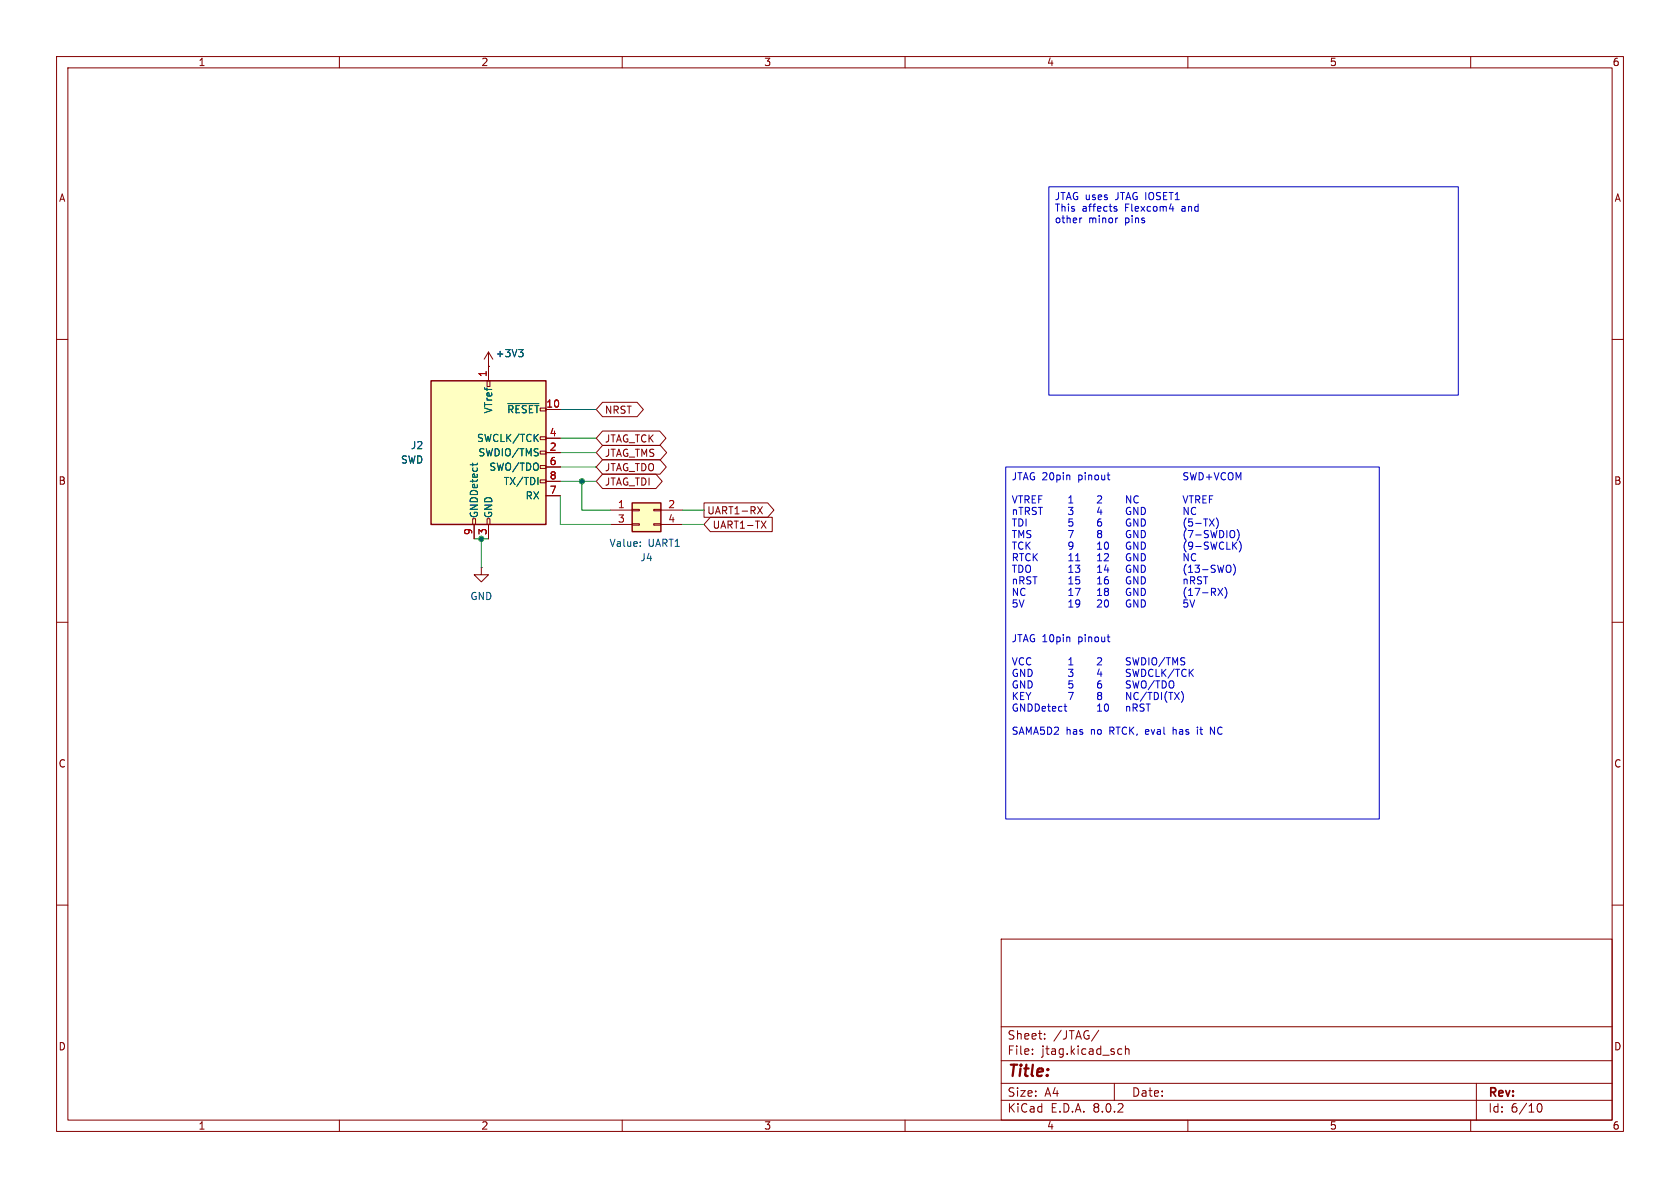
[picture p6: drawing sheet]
<svg xmlns="http://www.w3.org/2000/svg" width="297mm" height="210mm" viewBox="0 0 297 210" stroke-linecap="round" stroke-linejoin="round" font-family="sans-serif">
<g fill="none" stroke="#840000" stroke-width=".18">
<path d="M10 10h277v190h-277zM12 12h273v186h-273zM60 10v2M110 10v2M160 10v2M210 10v2M260 10v2M10 60h2M285 60h2M10 110h2M85.1 100.3v1.3h1.3l-1.3 1.3-1.3-1.3h1.3M85.1 100.3h.1"/>
<path d="M285 110h2M10 160h2M285 160h2M177 166h108v32h-108zM60 198v2M110 198v2M160 198v2M177 194.5h108M177 191.5h108M177 187.5h108M177 181.5h108M182.5 186.3v.1"/>
<path d="M182.5 185.5v.1M184.7 183.6v.1M184.7 182.8v.1M194.2 182.1l-1.2 2M197 191.5v3M197.9 185.4l.4 .1M198.3 186.3l-.4 .1M199 185.5l.2-.1 .3 .1 .1 .9M199 184.9v1.5M210 198v2M260 198v2M261 191.5v6.5"/>
<path d="M271.7 195.7l.2-.5 .2-.1a.8 .8 0 0 1 .5 .7 .8 .8 0 0 1-.5 .8l-.2-.1-.2-.5"/>
</g>
<path d="M111.8 88.9h5v5.1h-5z" fill="#ffffc2"/>
<path d="M86.4 64.8h.1M86.4 62.2l-.8 1.3M86.4 62.2v2.6M86.4 62.2l.7 1.3M107.9 90.2h3.9M107.9 92.7h3.9M111.8 92.6h1.2v.2h-1.2zM111.8 90h1.2v.3h-1.2zM115.6 92.6h1.2v.2h-1.2zM115.6 90h1.2v.3h-1.2zM116.8 90.2h3.8M116.8 92.7h3.8" fill="none" stroke="#840000" stroke-width=".18"/>
<path d="M111.8 88.9h5v5.1h-5z" fill="none" stroke="#840000" stroke-width=".25"/>
<path d="M91.7 61.8h.8l-.5 .5M92.2 62.3l.3 .2v.3l-.3 .3M113.2 96.5v.1M113.2 95.8v.1" fill="none" stroke="#006464" stroke-width=".18"/>
<path d="M76.2 67.3h20.3v25.4h-20.3z" fill="#ffffc2"/>
<path d="M76.2 67.3h20.3v25.4h-20.3z" fill="none" stroke="#840000" stroke-width=".25"/>
<g fill="none" stroke="#840000" stroke-width=".18">
<path d="M86.1 67.3h.5v1h-.5zM86.4 64.8h.1M86.4 64.8v2.5M95.5 77.2h1v.5h-1zM95.5 79.8h1v.5h-1zM96.5 72.4h2.6M96.5 77.5h2.6M106.5 76.2h10.1l1.1 1.3-1.1 1.2h-10.1l-1.1-1.2zM106.5 78.7h10.2l1.2 1.3-1.2 1.3h-10.2l-1.1-1.3zM106.5 71.1h6.1l1.1 1.3-1.1 1.3h-6.1l-1.1-1.3zM83.6 91.7h.5v1h-.5zM83.8 92.7v2.6"/>
<path d="M86.1 91.7h.5v1h-.5zM86.4 92.7v2.6M95.5 82.3h1v.5h-1zM95.5 84.8h1v.5h-1zM96.5 80h2.6M96.5 82.6h2.6M96.5 87.6h2.6M96.5 85.1h2.6M106.5 81.3h10.2l1.1 1.3-1.1 1.2h-10.2l-1.1-1.2zM106.5 83.8h9.5l1.1 1.3-1.1 1.3h-9.5l-1.1-1.3zM124.5 88.9h11.2l1.1 1.3-1.1 1.2h-11.2zM125.6 91.4h10.9v2.6h-10.9l-1.1-1.3z"/>
<path d="M133.9 89.6l.9 1.2M134.6 92.1l.8 1.3M134.8 89.6l-.9 1.2M135.4 92.1l-.8 1.3"/>
</g>
<path d="M89.8 71.3h5.5M91.7 61.8h.8l-.5 .5M92.2 62.3l.3 .2v.3l-.3 .3M83.6 81.9v.4M84.4 81.9l-.1 .2M95.1 84.4v1.3" fill="none" stroke="#006464" stroke-width=".18"/>
<g fill="none" stroke="#0000c2" stroke-width=".18">
<path d="M185.4 33h72.4v36.9h-72.4zM191.3 38.5l-.3 .1M197 36.9l.5 .2-.1 .2h-.3M197 36.6h.4M197.5 38.5h.1M206.7 36.9h.8M207.3 36.5v.8M177.8 82.6h66v62.2h-66zM189 84l.1 .2v.6M199.1 98.4a.51 .51 0 0 0 .2 .6 .51 .51 0 0 0 .6 0v-.4h-.2M199.8 89.7a.59 .59 0 0 0-.7 .6 .59 .59 0 0 0 .7 .6l.1-.5h-.2M199.8 91.8a.59 .59 0 0 0-.7 .6 .59 .59 0 0 0 .7 .5l.1-.4h-.2"/>
<path d="M199.9 87.6v1.3l-.7-1.3v1.3M200.4 93.8l.8 1.2v-1.2M201.2 89.7v1.3l-.8-1.3v1.3M201.2 91.7v1.3l-.8-1.3v1.3M201.2 97.9v1.2l-.8-1.2v1.2M201.2 87.8a.6 .6 0 0 0-.8 .4 .6 .6 0 0 0 .6 .7l.2-.1M201.8 93.8a.64 .64 0 0 1 .7 .6 .64 .64 0 0 1-.7 .6zM201.8 89.7a.64 .64 0 0 1 .7 .6 .64 .64 0 0 1-.7 .7zM201.8 91.7a.64 .64 0 0 1 .7 .7 .64 .64 0 0 1-.7 .6zM201.8 95.8a.64 .64 0 0 1 .7 .7 .64 .64 0 0 1-.7 .6zM201.8 97.9a.64 .64 0 0 1 .7 .6 .64 .64 0 0 1-.7 .6zM201.8 99.9a.64 .64 0 0 1 .7 .6 .64 .64 0 0 1-.7 .7z"/>
<path d="M209.2 87.6l.4 1.3 .4-1.3M209.7 91.6a1.46 1.46 0 0 0 0 1.9M209.7 93.6a1.46 1.46 0 0 0 0 1.9M209.7 95.6a1.46 1.46 0 0 0 0 2M209.7 99.7a1.46 1.46 0 0 0 0 2M210 83.6h-.5l-.2 .2 .1 .3 .5 .2v.4l-.1 .1h-.5M210.1 89.7v1.3l-.8-1.3v1.3M210.1 97.9v1.2l-.8-1.2v1.2M210.1 93.8h.8l-.5 1.2M210.2 87.6h.8M210.4 83.6l.3 1.2 .3-.9 .2 .9 .3-1.2M210.6 87.6v1.3"/>
<path d="M210.8 91.7h-.6l-.1 .6 .2-.1 .4 .1 .1 .2v.4l-.2 .1-.5-.1M210.8 96.4l-.2 .2-.4-.1-.1-.1 .1-.5 .4-.1 .2 .1a.84 .84 0 0 1-.3 1.2h-.3M211.3 99.9h.8l-.5 .5 .4 .1v.6l-.2 .1-.5-.1M211.4 88.3l.6-.1 .1-.1v-.3l-.7-.2v1.3M211.4 89.8a.6 .6 0 0 0-.8 .4 .6 .6 0 0 0 .5 .8l.3-.2M211.4 98a.6 .6 0 0 0-.8 .4 .6 .6 0 0 0 .5 .7l.3-.1M211.4 92.5h1M211.4 94.6h1M211.4 96.6h1M211.7 88.3l.4 .6M212 83.6a.64 .64 0 0 1 .7 .6 .64 .64 0 0 1-.7 .6zM212.7 88.2h.4"/>
<path d="M212.8 91.7h.7M213.1 91.7v1.3M213.3 84.3h.9M213.3 87.6h-.6v1.3h.6M213.6 95.9l-.5-.1-.1 .1v.4l.5 .2 .1 .4-.2 .2-.5-.1M213.6 93.8h-.5l-.1 .1v.4l.5 .2 .1 .3-.2 .2h-.5M213.7 83.9v.9M213.8 88.2h.4M213.8 91.7l.9 1.3M214 93.8l.4 1.2 .2-.9 .2 .9 .3-1.2M214 95.8l.4 1.3 .2-.9 .2 .9 .3-1.3M214.4 87.6h-.6v1.3"/>
<path d="M214.7 83.6l.4 1.2 .4-1.2M214.7 91.7l-.9 1.3M214.8 100l-.4-.1-.3 .3 .1 .3 .6 .2v.4l-.2 .1-.5-.1M215 91.6a1.46 1.46 0 0 1 0 1.9M215.3 99.9l.3 1.3 .2-.9 .2 .9 .3-1.3M215.6 93.8a.64 .64 0 0 1 .8 .6 .64 .64 0 0 1-.8 .6zM216.3 95.9a.6 .6 0 0 0-.8 .5 .6 .6 0 0 0 .6 .7l.2-.1M216.7 83.7a.6 .6 0 0 0-.9 .4 .6 .6 0 0 0 .6 .7l.3-.1M216.9 93.8v1.2M216.9 95.8v1.3h.6M217 100l.1-.1a.43 .43 0 0 1 .5 .4v.5a.42 .42 0 0 1-.4 .4 .42 .42 0 0 1-.4-.4v-.5zM217.3 83.6h.1a.43 .43 0 0 1 .6 .4v.4a.42 .42 0 0 1-.4 .4 .42 .42 0 0 1-.5-.4v-.4z"/>
<path d="M217.6 93.8h.1a.43 .43 0 0 1 .6 .4v.4a.42 .42 0 0 1-.4 .5 .42 .42 0 0 1-.5-.5v-.4zM217.9 95.8v1.3M218 99.7a1.46 1.46 0 0 1 0 2M218.1 96.4l.5 .7M218.5 84.8v-1.2l.4 .9 .5-.9v1.2M218.6 95.8l-.7 .7M218.7 93.6a1.46 1.46 0 0 1 0 1.9M219.1 95.6a1.46 1.46 0 0 1 0 2M189 112.6l.1 .2v.6M194.7 106.6l-.7 .7h.8M195.2 106.5l.1 .6 .2 .2 .3-.1 .2-.7M195.7 112.6h.5"/>
<path d="M196.1 113.4h.1M199.1 102.5a.51 .51 0 0 0 .2 .6 .51 .51 0 0 0 .6 0v-.4h-.2M199.8 104.1a.59 .59 0 0 0-.7 .5 .59 .59 0 0 0 .7 .6l.1-.5h-.2M199.8 106.1a.59 .59 0 0 0-.7 .6 .59 .59 0 0 0 .7 .6l.1-.5h-.2M199.8 116.3h-.4l-.2 .1v.4l.5 .2 .1 .3-.2 .2h-.5M199.8 118.4l-.4-.1-.2 .1v.4l.5 .2 .1 .3-.2 .3-.5-.1M200.3 116.3l.3 1.2 .2-.9 .2 .9 .3-1.2M200.3 118.3l.3 1.3 .2-.9 .2 .9 .3-1.3M201.2 102v1.2l-.8-1.2v1.2M201.2 104v1.3l-.8-1.3v1.3M201.2 106v1.3l-.8-1.3v1.3M201.8 102a.64 .64 0 0 1 .7 .6 .64 .64 0 0 1-.7 .6z"/>
<path d="M201.8 104a.64 .64 0 0 1 .7 .6 .64 .64 0 0 1-.7 .7zM201.8 106a.64 .64 0 0 1 .7 .7 .64 .64 0 0 1-.7 .6zM201.8 116.3a.64 .64 0 0 1 .8 .6 .64 .64 0 0 1-.8 .6zM201.8 118.3a.64 .64 0 0 1 .8 .6 .64 .64 0 0 1-.8 .7zM203.1 116.3v1.2M203.8 118.4a.6 .6 0 0 0-.8 .5 .6 .6 0 0 0 .6 .7l.2-.1M203.8 116.3h.2a.43 .43 0 0 1 .5 .4v.4a.42 .42 0 0 1-.4 .5 .42 .42 0 0 1-.5-.5v-.4zM204.4 118.3v1.3h.6M205.4 118.3v1.3M205.6 118.9l.5 .7M205.9 116.2l-1 1.6M206.1 118.3l-.7 .7"/>
<path d="M206.2 116.3h.7M206.6 116.3v1.2M207.3 117.5v-1.2l.5 .9 .4-.9v1.2M207.6 118.3l-1.1 1.6M207.8 118.3h.7M208.2 118.3v1.3M209.3 102.4v.8M209.3 102.5l.2-.1h.3l.1 .8M209.5 116.3h-.5l-.3 .2 .1 .3 .6 .3v.3l-.2 .1h-.5M209.7 118.4a.6 .6 0 0 0-.8 .5 .6 .6 0 0 0 .6 .7l.2-.1M209.7 103.8a1.46 1.46 0 0 0 0 2M209.9 106h-.6v.7l.2-.2 .4 .1 .1 .2-.1 .4-.1 .1-.5-.1"/>
<path d="M210.1 101.2h.7M210.1 100.3l.4-.4v1.3M210.1 104.4l.4-.4v1.3M210.1 105.3h.7M210.2 118.3v1.3M210.4 106l.4 1.3 .4-1.3M210.4 118.9l.6 .7M210.5 102.6h.6l.1-.2-.1-.3-.6-.1v1.2M210.8 102.6l.4 .6M211 118.3l-.8 .7M211.3 104h.8l-.5 1.3M212.4 102h-.5l-.1 .1v.3l.5 .3 .1 .3-.2 .2h-.5"/>
<path d="M212.6 100.7h1M212.6 104.8h1M212.8 102h.7M213.1 102v1.2M214.2 104.7l.6-.1 .1-.2-.1-.3-.6-.1v1.3M214.5 104.7l.4 .6M215.3 104l.9 1.3M216.2 104l-.9 1.3M216.5 103.8a1.46 1.46 0 0 1 0 2M196 124.9l-.2 .7M199.2 124.9v.8M199.2 125l.2-.1h.3v.8"/>
<path d="M199.8 120.4h-.4l-.3 .2 .1 .3 .6 .2v.4l-.2 .1h-.5M199.9 122.4v1.3l-.7-1.3v1.3M200.3 120.4l.3 1.2 .2-.9 .2 .9 .3-1.2M200.3 125.1h.6l.1-.2v-.3l-.7-.2v1.3M200.6 125.1l.4 .6M201.2 122.5a.6 .6 0 0 0-.8 .4 .6 .6 0 0 0 .6 .8l.2-.1M202 120.4h.1a.43 .43 0 0 1 .5 .4v.4a.42 .42 0 0 1-.4 .4 .42 .42 0 0 1-.4-.4v-.4zM202.3 124.5l-.5-.1-.2 .2v.3l.5 .3 .2 .3-.3 .2h-.5M202.6 124.4h.7M202.7 122.3l-1.1 1.7M202.9 122.4h.7M203 124.4v1.3"/>
<path d="M203.3 122.4v1.3M204.1 120.3l-1.1 1.6M204.1 122.4a.64 .64 0 0 1 .7 .6 .64 .64 0 0 1-.7 .7zM204.3 120.4h.7M204.7 120.4v1.2M205.3 122.4v1.3M205.5 120.4a.64 .64 0 0 1 .7 .6 .64 .64 0 0 1-.7 .6zM206.3 122.2a1.46 1.46 0 0 0 0 2M206.6 122.4h.7M206.9 120.4h.1a.43 .43 0 0 1 .5 .4v.4a.42 .42 0 0 1-.4 .4 .42 .42 0 0 1-.4-.4v-.4zM207 122.4v1.3M207.4 128.5v1.3"/>
<path d="M207.6 129l-.2 .1M207.6 122.4l.9 1.3M208.5 122.4l-.9 1.3M208.8 122.2a1.46 1.46 0 0 1 0 2M211.7 128.5v.2M211.7 129v.8M214 129.8v-1.3l.7 1.3"/>
</g>
<path d="M99.1 77.5h6.3M99.1 72.4h6.3M83.8 95.3h2.6M85.1 95.3v5M99.1 87.6v5.1h8.8M99.1 82.6h6.3M99.1 85.1h6.3M99.1 80h6.3M102.9 85.1v5.1h5M120.6 90.2h3.9M120.6 92.7h3.9" fill="none" stroke="#009600" stroke-width=".18"/>
<g fill="#009600" stroke="#009600" stroke-width=".18">
<circle cx="85.1" cy="95.3" r=".46"/>
<circle cx="102.9" cy="85.1" r=".46"/>
</g>
<text font-size="2.8" fill="#840000" x="178" y="190.9">Title:</text>
<g font-size="2.1" fill="#840000">
<text x="178" y="184">Sheet:</text>
<text x="186.2" y="184">/JTAG/</text>
<text x="178" y="186.7">File:</text>
<text x="184.1" y="186.7">jtag.kicad_sch</text>
<text x="178" y="196.9">KiCad</text>
<text x="178" y="194.1">Size:</text>
<text x="184.7" y="194.1">A4</text>
<text x="185.7" y="196.9">E.D.A.</text>
<text x="193.3" y="196.9">8.0.2</text>
<text x="200" y="194.1">Date:</text>
<text x="263" y="194.3">Rev:</text>
<text x="263" y="196.9">Id:</text>
<text x="267.1" y="196.9">6/10</text>
</g>
<g font-size="1.8" fill="#840000">
<text x="35" y="11.9">1</text>
<text x="85" y="11.9">2</text>
<text x="135" y="11.9">3</text>
<text x="185" y="11.9">4</text>
<text x="235" y="11.9">5</text>
<text x="285" y="11.9">6</text>
<text x="10.3" y="35.9">A</text>
<text x="285.3" y="35.9">A</text>
<text x="106.8" y="73.3">NRST</text>
<text x="106.8" y="78.4">JTAG_TCK</text>
<text x="106.8" y="83.5">JTAG_TDO</text>
<text x="106.8" y="81">JTAG_TMS</text>
<text x="10.3" y="85.9">B</text>
<text x="106.8" y="86">JTAG_TDI</text>
<text x="285.3" y="85.9">B</text>
<text x="124.9" y="91.1">UART1-RX</text>
<text x="125.9" y="93.7">UART1-TX</text>
<text x="10.3" y="135.9">C</text>
<text x="285.3" y="135.9">C</text>
<text x="10.3" y="185.9">D</text>
<text x="285.3" y="185.9">D</text>
<text x="35" y="199.9">1</text>
<text x="85" y="199.9">2</text>
<text x="135" y="199.9">3</text>
<text x="185" y="199.9">4</text>
<text x="235" y="199.9">5</text>
<text x="285" y="199.9">6</text>
</g>
<g font-size="1.8" fill="#0000c2">
<text x="186.4" y="35.7">JTAG uses</text>
<text x="197.3" y="35.7">JTAG IOSET1</text>
<text x="186.4" y="37.7">This</text>
<text x="186.4" y="39.8">other</text>
<text x="191.3" y="37.7">affects</text>
<text x="192.4" y="39.8">minor</text>
<text x="199" y="39.8">pins</text>
<text x="199" y="37.7">Flexcom4</text>
<text x="209.2" y="37.7">and</text>
<text x="178.8" y="85.2">JTAG 20pin</text>
<text x="178.8" y="89.3">VTREF 1 2 NC VTREF</text>
<text x="190.7" y="85.2">pinout SWD+VCOM</text>
<text x="178.8" y="91.4">nTRST 3 4 GND NC</text>
<text x="178.8" y="93.4">TDI 5 6 GND (5-TX)</text>
<text x="178.8" y="95.5">TMS 7 8 GND (7-SWDIO)</text>
<text x="178.8" y="97.5">TCK 9 10 GND (9-SWCLK)</text>
<text x="178.8" y="99.5">RTCK 11 12 GND NC</text>
<text x="178.8" y="101.6">TDO 13 14 GND (13-SWO)</text>
<text x="178.8" y="103.6">nRST 15 16 GND nRST</text>
<text x="178.8" y="105.7">NC 17 18 GND (17-RX)</text>
<text x="178.8" y="107.7">5V 19 20 GND 5V</text>
<text x="178.8" y="113.9">JTAG 10pin</text>
<text x="190.7" y="113.9">pinout</text>
<text x="178.8" y="117.9">VCC 1 2 SWDIO/TMS</text>
<text x="178.8" y="120">GND 3 4 SWDCLK/TCK</text>
<text x="178.8" y="122">GND 5 6 SWO/TDO</text>
<text x="178.8" y="124.1">KEY 7 8 NC/TDI(TX)</text>
<text x="178.8" y="126.1">GNDDetect 10 nRST</text>
<text x="178.8" y="130.2">SAMA5D2</text>
<text x="188.5" y="130.2">has</text>
<text x="192.9" y="130.2">no</text>
<text x="196.4" y="130.2">RTCK,</text>
<text x="203" y="130.2">eval</text>
<text x="208" y="130.2">has</text>
<text x="212.5" y="130.2">it</text>
<text x="215" y="130.2">NC</text>
</g>
<g font-size="1.8" fill="#006464">
<text x="87.5" y="63.3">+3V3</text>
<text x="87.2" y="73.2" transform="rotate(-90 87.2 73.2)">VTref</text>
<text x="89.6" y="73.3">~{RESET}</text>
<text x="70.8" y="82.1">SWD</text>
<text x="72.5" y="79.6">J2</text>
<text x="84.2" y="78.3">SWCLK/TCK</text>
<text x="84.5" y="80.9">SWDIO/TMS</text>
<text x="86.4" y="83.4">SWO/TDO</text>
<text x="89" y="86">TX/TDI</text>
<text x="92.8" y="88.5">RX</text>
<text x="84.7" y="91.7" transform="rotate(-90 84.7 91.7)">GNDDetect</text>
<text x="87.2" y="91.7" transform="rotate(-90 87.2 91.7)">GND</text>
<text x="107.7" y="96.9">Value:</text>
<text x="113.1" y="99.4">J4</text>
<text x="114.6" y="96.9">UART1</text>
<text x="83.1" y="106.3">GND</text>
</g>
<g font-size="1.8" fill="#a90000">
<text x="86.1" y="66.7" transform="rotate(-90 86.1 66.7)">1</text>
<text x="96.5" y="72.1">10</text>
<text x="97.1" y="77.2">4</text>
<text x="97.1" y="79.8">2</text>
<text x="97.1" y="82.3">6</text>
<text x="97.1" y="87.4">7</text>
<text x="97.1" y="84.8">8</text>
<text x="109.1" y="89.9">1</text>
<text x="118" y="89.9">2</text>
<text x="83.6" y="94.7" transform="rotate(-90 83.6 94.7)">9</text>
<text x="86.1" y="94.7" transform="rotate(-90 86.1 94.7)">3</text>
<text x="109.1" y="92.5">3</text>
<text x="118" y="92.5">4</text>
</g>
</svg>
